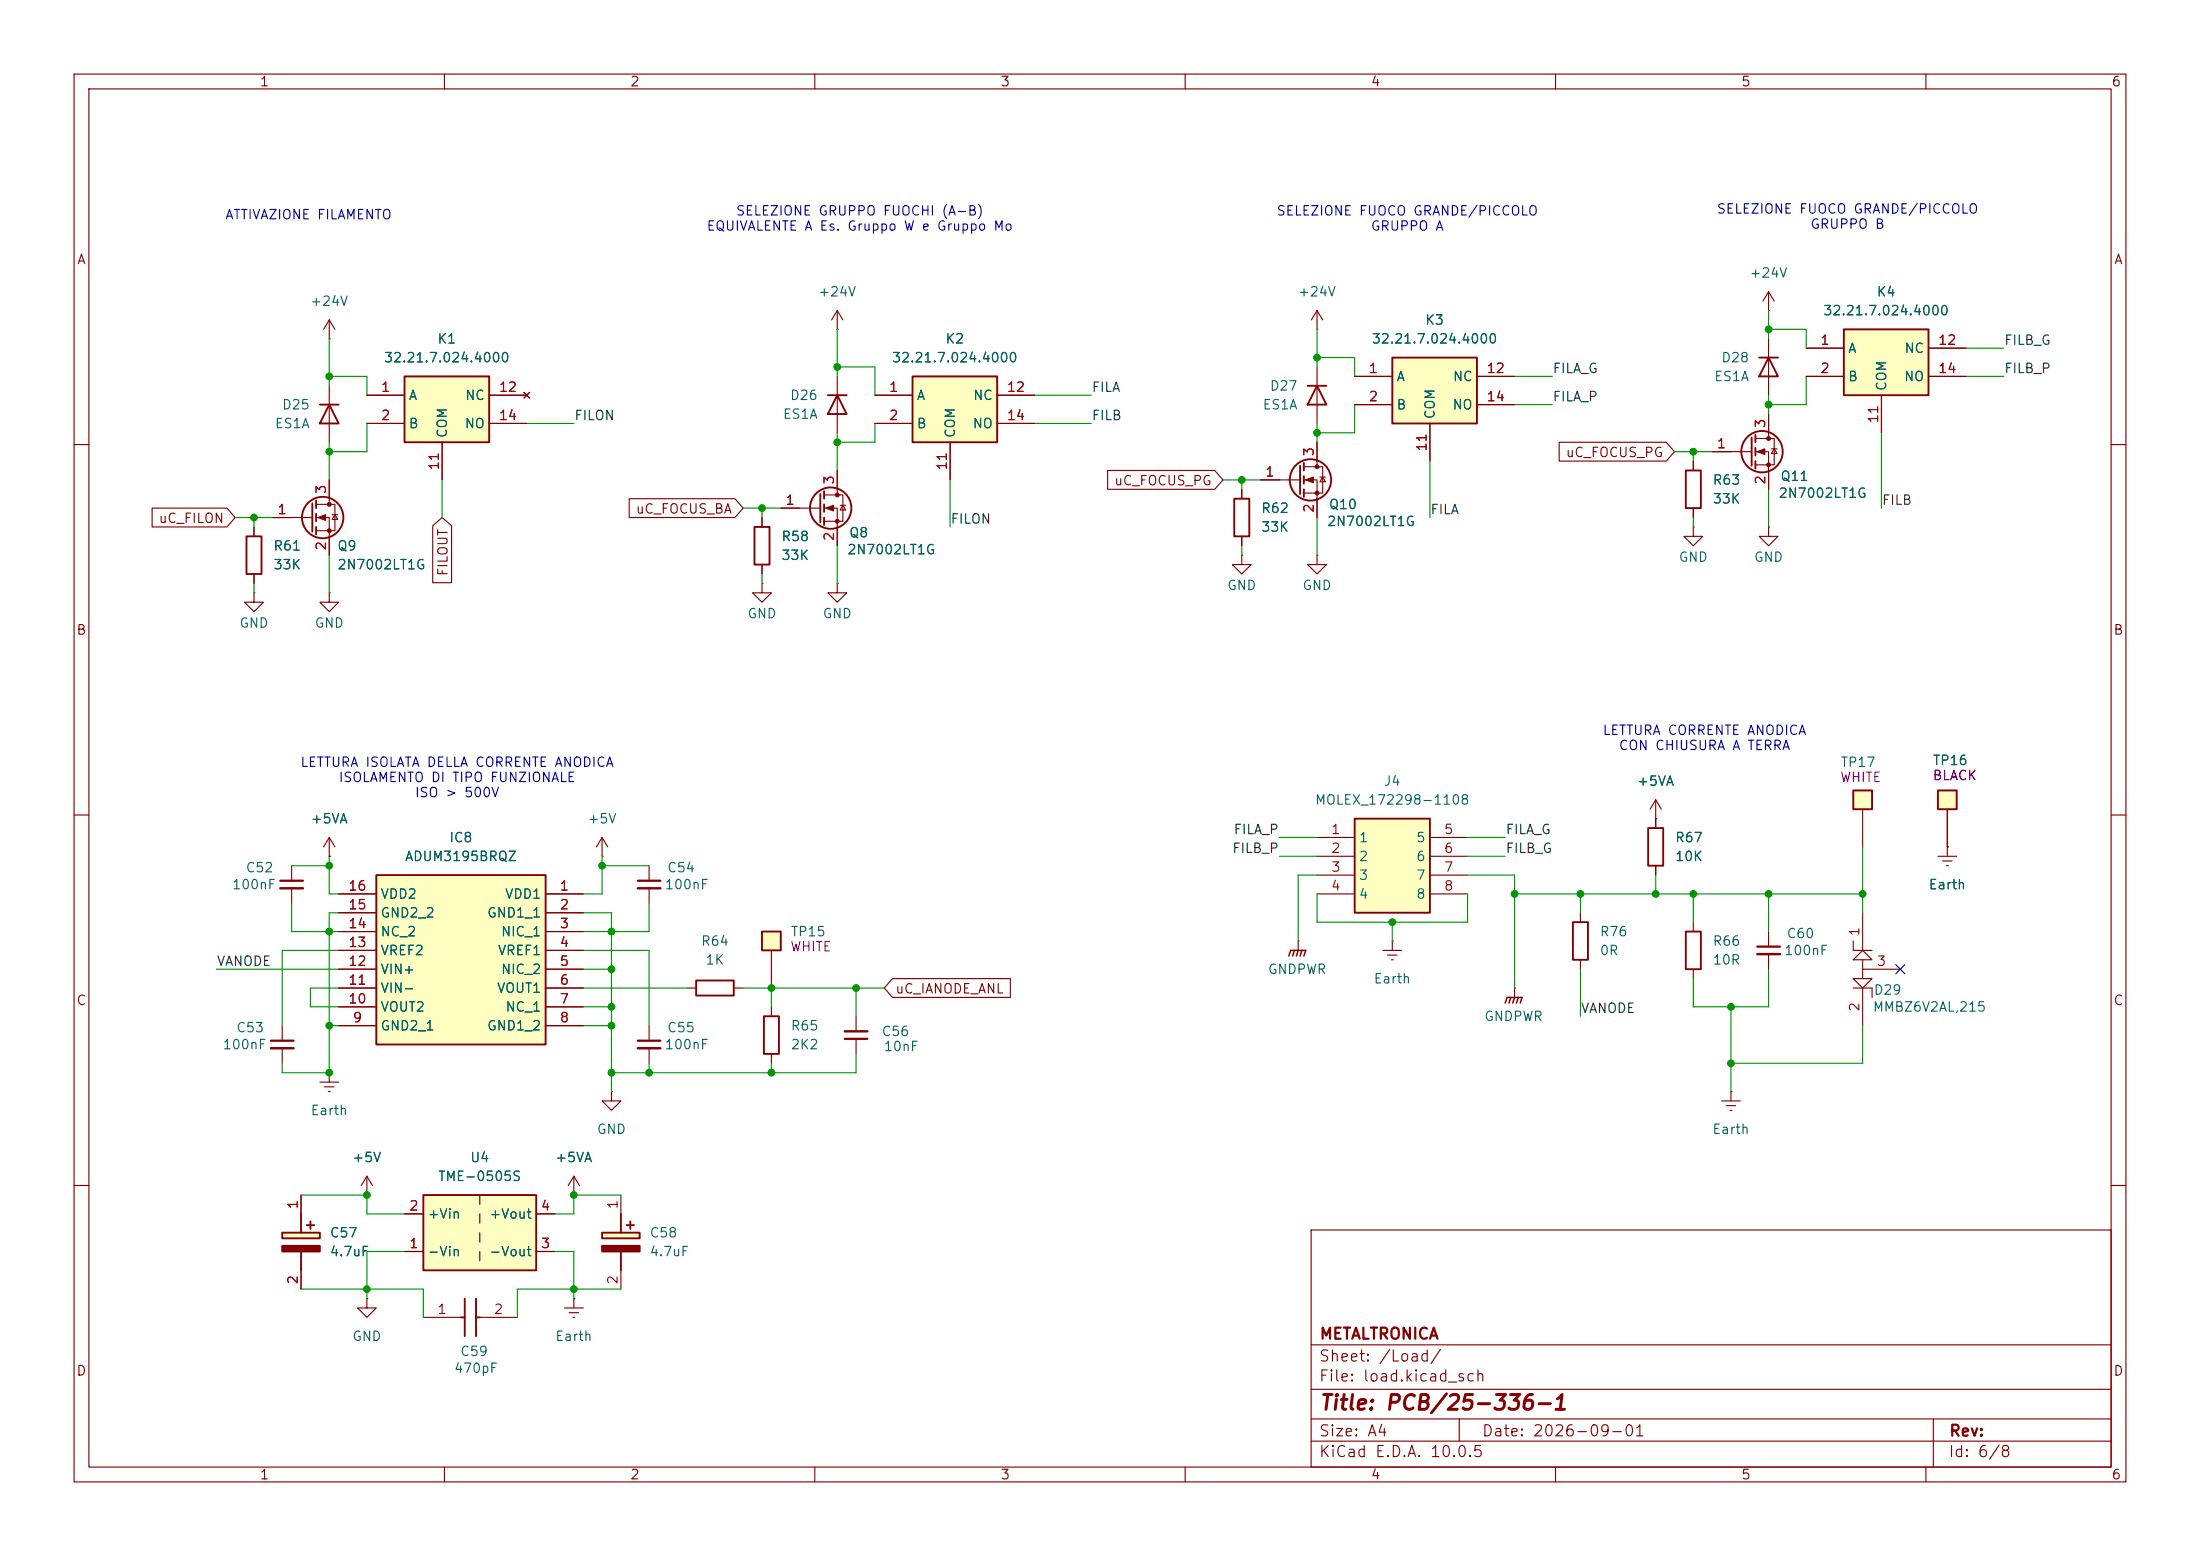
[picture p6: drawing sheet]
<svg xmlns="http://www.w3.org/2000/svg" width="297mm" height="210mm" viewBox="0 0 297 210" stroke-linecap="round" stroke-linejoin="round" font-family="sans-serif">
<g fill="none" stroke="#840000" stroke-width=".15">
<path d="M10 10h277v190h-277zM12 12h273v186h-273zM60 10v2M110 10v2M160 10v2M210 10v2M260 10v2M44.4 45.7h.1M44.4 43.2l-.7 1.3M44.4 43.2l.8 1.3M44.4 43.2v2.5M113 44.5h.1"/>
<path d="M113 41.9l-.7 1.3M113 41.9l.8 1.3M113 41.9v2.6M177.8 44.5h.1M177.8 41.9l-.8 1.3M177.8 41.9l.8 1.3M177.8 41.9v2.6M10 60h2M36.8 69.9h5.4M42.7 68.1h2.5v3.5h-2.5M42.7 69.9h1.7v5M44.4 64.8v3.3"/>
<path d="M44.8 69.5h.8M45.2 69.5l.4 .6h-.8zM105.4 68.6h5.3M111.3 66.8h2.5v3.6h-2.5M111.3 68.6h1.7v5.1M113 63.5v3.3M113.4 68.2h.8M113.8 68.2l.4 .6h-.8zM167.6 74.9v1.3h-1.2l1.2 1.3 1.3-1.3h-1.3M167.6 74.9h.1M167.6 66v1.3M167.6 72.4v1.3"/>
<path d="M177.8 74.9v1.3h-1.3l1.3 1.3 1.3-1.3h-1.3M177.8 74.9h.1M228.6 71.1v1.3h-1.3l1.3 1.3 1.3-1.3h-1.3M228.6 71.1h.1M228.6 62.2v1.3M228.6 68.6v1.3M238.8 71.1v1.3h-1.3l1.3 1.3 1.2-1.3h-1.2M238.8 71.1h.1M285 60h2M44.4 80v1.3h-1.2l1.2 1.3 1.3-1.3h-1.3M44.4 80h.1M10 110h2"/>
<path d="M87.6 116.8v2.1M87.6 119.9v2M261.6 115.6h2.6M262.3 116.2h1.2M262.8 116.8h.2M262.9 114.3h.1M262.9 114.3v1.3M285 110h2M87.6 138.4v2.1M92.7 133.4h1.3M99.1 133.4h1.2M186.7 128.3h2.5"/>
<path d="M187.3 128.9h1.3M187.8 129.5h.3M188 127h.1M188 127v1.3M250.2 129.5l1.3-1.2 1.2 1.2zM250.2 132.1h2.5l-1.2 1.3zM250.2 127v1.3h2.5M250.2 133.4h2.5v1.2M251.5 123.2v5.1M251.5 129.5v2.6M251.5 133.4v5M251.5 130.8h5"/>
<path d="M87.6 141.5v2M10 160h2M57.1 177.8h5.1M64.8 177.8h5M76.2 176.5h2.5M76.8 177.2h1.3M77.3 177.8h.3M77.5 175.3h.1M77.5 175.3v1.2M177 166h108v32h-108zM285 160h2M60 198v2"/>
<path d="M110 198v2M160 198v2M177 194.5h108M177 191.5h108M177 187.5h108M177 181.5h108M197 191.5v3M210 198v2M260 198v2M261 191.5v6.5"/>
</g>
<g fill="none" stroke="#840000" stroke-width=".25">
<path d="M42.2 67.9v3.9M42.7 67.6v1M42.7 69.3v1.1M42.7 71.1v1M110.7 66.7v3.8M111.3 66.3v1M111.3 68.1v1M111.3 69.9v1M166.6 67.3h2.1v5.1h-2.1zM227.6 63.5h2v5.1h-2zM94 132.3h5.1v2.1h-5.1zM62.2 177.8h.5"/>
<path d="M62.7 175.3v5M64.3 177.8h.5M64.3 175.3v5"/>
<circle cx="43.6" cy="69.8" r="2.79"/>
<circle cx="112.1" cy="68.6" r="2.79"/>
</g>
<g fill="#840000" stroke="#840000" stroke-width=".15">
<path d="M42.9 69.9l1-.4v.7z"/>
<path d="M111.5 68.6l1-.4v.8z"/>
<circle cx="44.4" cy="68.1" r=".25"/>
<circle cx="44.4" cy="71.6" r=".25"/>
<circle cx="113" cy="66.8" r=".25"/>
<circle cx="113" cy="70.4" r=".25"/>
</g>
<path d="M86.1 118.9h3.1M86.1 140.5h3.1" fill="none" stroke="#840000" stroke-width=".3"/>
<path d="M86.1 119.9h3.1M86.1 141.5h3.1" fill="none" stroke="#840000" stroke-width=".33"/>
<path d="M248.9 44.5h11.4v8.8h-11.4z" fill="#ffffc2"/>
<path d="M248.9 44.5h11.4v8.8h-11.4z" fill="none" stroke="#840000" stroke-width=".25"/>
<path d="M243.8 47h5.1M243.8 50.8h5.1M254 53.3v5.1M260.3 47h5.1M260.3 50.8h5.1" fill="none" stroke="#840000" stroke-width=".15"/>
<path d="M123.2 50.8h11.4v8.9h-11.4z" fill="#ffffc2"/>
<g fill="none" stroke="#840000" stroke-width=".25">
<path d="M111.8 53.3h2.5M113 53.3l1.3 2.6h-2.5zM123.2 50.8h11.4v8.9h-11.4zM176.5 52.1h2.6M177.8 52.1l1.3 2.5h-2.6zM101.9 71.1h2v5.1h-2zM175.5 62.9v3.8M176 62.5v1M176 64.3v1M176 66v1.1"/>
<circle cx="176.9" cy="64.8" r="2.79"/>
</g>
<g fill="none" stroke="#840000" stroke-width=".15">
<path d="M113 50.8v7.6M118.1 53.3h5.1M118.1 57.2h5.1M128.3 59.7v5.1M134.6 53.3h5.1M134.6 57.2h5.1M177.8 49.5v7.7M177.8 59.7v3.3M102.9 78.7v1.3h-1.3l1.3 1.3 1.2-1.3h-1.2M102.9 78.7h.1M102.9 69.9v1.2M102.9 76.2v1.3"/>
<path d="M113 78.7v1.3h-1.2l1.2 1.3 1.3-1.3h-1.3M113 78.7h.1M170.2 64.8h5.3M176 63h2.6v3.5h-2.6M176 64.8h1.8v5.1M178.2 64.4h.7M178.6 64.4l.3 .6h-.7zM44.4 115.6h.1M44.4 113l-.7 1.3M44.4 113l.8 1.3M44.4 113v2.6"/>
</g>
<g fill="#840000" stroke="#840000" stroke-width=".15">
<path d="M176.3 64.8l1-.4v.8z"/>
<circle cx="177.8" cy="63" r=".25"/>
<circle cx="177.8" cy="66.5" r=".25"/>
</g>
<path d="M50.8 118.1h22.9v22.9h-22.9z" fill="#ffffc2"/>
<path d="M50.8 118.1h22.9v22.9h-22.9z" fill="none" stroke="#840000" stroke-width=".25"/>
<g fill="none" stroke="#840000" stroke-width=".15">
<path d="M45.7 120.7h5.1M45.7 123.2h5.1M45.7 125.7h5.1M45.7 128.3h5.1M45.7 130.8h5.1M45.7 133.4h5.1M45.7 135.9h5.1M45.7 138.4h5.1M73.7 120.7h5M73.7 123.2h5M73.7 125.7h5M73.7 128.3h5"/>
<path d="M73.7 130.8h5M73.7 133.4h5M73.7 135.9h5M73.7 138.4h5M175.3 127h.1M175.3 127v1.3"/>
</g>
<path d="M174 129l.2-.7h2.1l-.3 .7M174.8 128.3l-.3 .7M175.3 128.3l-.3 .7M175.8 128.3l-.3 .7" fill="none" stroke="#840000" stroke-width=".2"/>
<path d="M57.1 161.3h15.3v10.2h-15.3z" fill="#ffffc2"/>
<path d="M57.1 161.3h15.3v10.2h-15.3z" fill="none" stroke="#840000" stroke-width=".25"/>
<path d="M54.6 168.9h2.5M54.6 163.8h2.5M64.8 161.3v1.3M64.8 163.8v1.3M64.8 166.4v1.2M64.8 168.9v1.3M72.4 168.9h2.5M72.4 163.8h2.5" fill="none" stroke="#840000" stroke-width=".15"/>
<path d="M261.6 106.7h2.6v2.5h-2.6z" fill="#ffffc2"/>
<path d="M33.3 72.4h2v5.1h-2zM261.6 106.7h2.6v2.5h-2.6z" fill="none" stroke="#840000" stroke-width=".25"/>
<path d="M238.8 39.4l-.8 1.2M238.8 39.4l.7 1.2M238.8 39.4v2.5M238.8 41.9h.1M34.3 71.1v1.3M34.3 77.5v1.2M81.3 115.6h.1M81.3 113l-.8 1.3M81.3 113l.7 1.3M81.3 113v2.6M262.9 109.2v5.1" fill="none" stroke="#840000" stroke-width=".15"/>
<path d="M182.9 110.5h10.1v12.7h-10.1z" fill="#ffffc2"/>
<path d="M182.9 110.5h10.1v12.7h-10.1zM222.5 111.8h2v5h-2z" fill="none" stroke="#840000" stroke-width=".25"/>
<g fill="none" stroke="#840000" stroke-width=".15">
<path d="M34.3 80v1.3h-1.3l1.3 1.3 1.3-1.3h-1.3M34.3 80h.1M177.8 113h5.1M177.8 115.6h5.1M177.8 118.1h5.1M193 113h5.1M193 115.6h5.1M193 118.1h5.1M223.5 110.5v1.3M223.5 116.8v1.3M177.8 120.7h5.1M193 120.7h5.1"/>
<path d="M43.2 146.1h2.5M43.8 146.7h1.3M44.3 147.3h.3M44.4 144.8h.1M44.4 144.8v1.3"/>
</g>
<path d="M188 48.3h11.4v8.9h-11.4z" fill="#ffffc2"/>
<path d="M188 48.3h11.4v8.9h-11.4z" fill="none" stroke="#840000" stroke-width=".25"/>
<path d="M182.9 50.8h5.1M182.9 54.6h5.1M193 57.2v5M199.4 50.8h5.1M199.4 54.6h5.1M39.4 116.8v2.1M39.4 119.9v2" fill="none" stroke="#840000" stroke-width=".15"/>
<path d="M37.8 118.9h3.1" fill="none" stroke="#840000" stroke-width=".3"/>
<path d="M37.8 119.9h3.1" fill="none" stroke="#840000" stroke-width=".33"/>
<path d="M102.9 125.7h2.5v2.6h-2.5z" fill="#ffffc2"/>
<g fill="none" stroke="#840000" stroke-width=".25">
<path d="M43.2 54.6h2.5M44.4 54.6l1.3 2.6h-2.5zM236.5 59.1v3.8M237 58.7v1M237 60.5v1M237 62.2v1M102.9 125.7h2.5v2.6h-2.5z"/>
<circle cx="237.9" cy="61" r="2.79"/>
</g>
<path d="M44.4 52.1v7.6M237 59.2h2.5v3.5h-2.5M238.8 55.9v3.3M231.1 61h5.4M237 61h1.8v5M239.1 60.6h.8M239.5 60.6l.4 .6h-.8zM104.1 128.3v5.1" fill="none" stroke="#840000" stroke-width=".15"/>
<g fill="#840000" stroke="#840000" stroke-width=".15">
<path d="M237.2 61l1.1-.4v.7z"/>
<circle cx="238.8" cy="59.2" r=".25"/>
<circle cx="238.8" cy="62.7" r=".25"/>
</g>
<path d="M250.2 106.7h2.5v2.5h-2.5z" fill="#ffffc2"/>
<path d="M237.5 48.3h2.5M238.8 48.3l1.2 2.5h-2.5zM250.2 106.7h2.5v2.5h-2.5zM103.1 137.2h2.1v5h-2.1z" fill="none" stroke="#840000" stroke-width=".25"/>
<path d="M238.8 45.7v7.6M223.5 110.5h.1M223.5 108l-.7 1.2M223.5 108l.8 1.2M223.5 108v2.5M251.5 109.2v5.1M104.1 135.9v1.3M115.6 137.2v2M104.1 142.2v1.3M115.6 140.2v2" fill="none" stroke="#840000" stroke-width=".15"/>
<path d="M114 140.2h3.1" fill="none" stroke="#840000" stroke-width=".3"/>
<path d="M114 139.2h3.1" fill="none" stroke="#840000" stroke-width=".33"/>
<path d="M54.6 50.8h11.4v8.9h-11.4z" fill="#ffffc2"/>
<path d="M54.6 50.8h11.4v8.9h-11.4z" fill="none" stroke="#840000" stroke-width=".25"/>
<path d="M49.5 53.3h5.1M49.5 57.2h5.1M59.7 59.7v5.1M66 53.3h5.1M66 57.2h5.1M70.7 53l.8 .7M71.5 53l-.8 .7M49.5 158.8l-.7 1.2M49.5 158.8l.8 1.2M49.5 158.8v2.5M49.5 161.3h.1" fill="none" stroke="#840000" stroke-width=".15"/>
<path d="M38.1 166.4h5.1v.7h-5.1z" fill="#ffffc2"/>
<path d="M38.1 166.4h5.1v.7h-5.1zM40.6 163.8v2.6M40.6 168.9v2.6M41.4 165.4h1M41.9 164.8v1.1" fill="none" stroke="#840000" stroke-width=".25"/>
<path d="M38.1 168.1h5.1v.8h-5.1z" fill="#840000" stroke="#840000" stroke-width=".25"/>
<path d="M77.5 158.8l-.8 1.2M77.5 158.8l.7 1.2M77.5 158.8v2.5M82.5 147.3v1.3h1.3l-1.3 1.3-1.2-1.3h1.2M82.5 147.3h.1M40.6 161.3v2.5M40.6 171.5v2.5M49.5 175.3v1.2h1.3l-1.3 1.3-1.2-1.3h1.2M49.5 175.3h.1M77.5 161.3h.1" fill="none" stroke="#840000" stroke-width=".15"/>
<path d="M81.3 166.4h5.1v.7h-5.1z" fill="#ffffc2"/>
<path d="M212.3 124.5h2.1v5h-2.1zM227.6 125.7h2v5.1h-2zM81.3 166.4h5.1v.7h-5.1zM83.8 163.8v2.6M83.8 168.9v2.6M84.6 165.4h1M85.1 164.8v1.1" fill="none" stroke="#840000" stroke-width=".25"/>
<path d="M81.3 168.1h5.1v.8h-5.1z" fill="#840000" stroke="#840000" stroke-width=".25"/>
<g fill="none" stroke="#840000" stroke-width=".15">
<path d="M49.5 53.3h5.1M49.5 57.2h5.1M59.7 59.7v5.1M66 53.3h5.1M66 57.2h5.1M70.7 53l.8 .7M71.5 53l-.8 .7M118.1 53.3h5.1M118.1 57.2h5.1M128.3 59.7v5.1M134.6 53.3h5.1M134.6 57.2h5.1"/>
<path d="M177.8 59.7v2.5M182.9 50.8h5.1M182.9 54.6h5.1M193 57.2v5M199.4 50.8h5.1M199.4 54.6h5.1M210.5 59.7h14.4l1.2 1.3-1.2 1.2h-14.4zM238.8 55.9v2.5M243.8 50.8h5.1M243.8 47h5.1M254 53.3v5.1M260.3 50.8h5.1"/>
<path d="M260.3 47h5.1M20.5 68.6h10.1l1.1 1.3-1.1 1.2h-10.1zM34.3 71.1v1.3M34.3 77.5v1.2M36.8 69.9h2.6M44.4 64.8v2.5M44.4 72.4v2.5M58.4 71l1.3-1.1 1.3 1.1v7.6h-2.6zM84.9 67.3h14.3l1.1 1.3-1.1 1.3h-14.3zM102.9 69.9v1.2M102.9 76.2v1.3M105.4 68.6h2.5"/>
<path d="M113 63.5v2.5M113 71.1v2.6M149.5 63.5h14.5l1.1 1.3-1.1 1.2h-14.5zM167.6 66v1.3M167.6 72.4v1.3M170.2 64.8h2.5M177.8 67.3v2.6M228.6 62.2v1.3M228.6 68.6v1.3M231.1 61h2.6M238.8 63.5v2.5M44.4 115.6h.1"/>
<path d="M223.5 110.5h.1M223.5 110.5v1.3M223.5 116.8v1.3M262.9 114.3h.1M262.9 109.2v5.1M38.1 138.4v2.1M45.7 120.7h5.1M45.7 123.2h5.1M45.7 125.7h5.1M45.7 128.3h5.1M45.7 130.8h5.1M45.7 133.4h5.1"/>
<path d="M45.7 135.9h5.1M45.7 138.4h5.1M73.7 120.7h5M73.7 123.2h5M73.7 125.7h5M73.7 128.3h5M73.7 130.8h5M73.7 133.4h5M73.7 135.9h5M73.7 138.4h5M120.5 132.1h15.9v2.5h-15.9l-1.1-1.2zM204.5 133.4h.1"/>
<path d="M204.5 133.4v1.2M213.4 123.2v1.3M213.4 129.5v1.3M228.6 124.5v1.2M228.6 130.8v1.3M238.8 125.7v2.1M238.8 128.8v2M38.1 141.5v2M232.4 148.6h2.5M233 149.2h1.3M233.6 149.9h.2M233.7 147.3h.1"/>
<path d="M233.7 147.3v1.3M40.6 161.3v2.5M40.6 171.5v2.5M49.5 161.3h.1M54.6 168.9h2.5M54.6 163.8h2.5M72.4 168.9h2.5M72.4 163.8h2.5M77.5 161.3h.1M83.8 161.3v2.5M83.8 171.5v2.5"/>
</g>
<path d="M203.2 135.4l.3-.8h2l-.3 .8M204 134.6l-.3 .8M204.5 134.6l-.3 .8M205 134.6l-.3 .8" fill="none" stroke="#840000" stroke-width=".2"/>
<path d="M237.2 127.8h3.1M36.6 140.5h3" fill="none" stroke="#840000" stroke-width=".3"/>
<path d="M237.2 128.8h3.1M36.6 141.5h3" fill="none" stroke="#840000" stroke-width=".33"/>
<g fill="none" stroke="#009600" stroke-width=".15">
<path d="M44.4 50.8h5.1v2.5M44.4 45.7v6.4M44.4 59.7v5.1M49.5 57.2v3.8h-5.1M71.1 57.2h6.4M113 49.5h5.1v3.8M113 44.5v6.3M113 58.4v5.1M118.1 57.2v2.5h-5.1M139.7 57.2h7.6M139.7 53.3h7.6M177.8 48.3h5.1v2.5"/>
<path d="M177.8 44.5v5M177.8 57.2v2.5M182.9 54.6v3.8h-5.1M204.5 54.6h5M204.5 50.8h5M238.8 41.9v3.8M238.8 53.3v2.6M238.8 44.5h5v2.5M243.8 50.8v3.8h-5M254 58.4v10.2M265.4 47h5.1M265.4 50.8h5.1"/>
<path d="M31.7 69.9h5.1M34.3 69.9v1.2M34.3 78.7v1.3M44.4 74.9v5.1M59.7 64.8v5.1M100.3 68.6h5.1M102.9 68.6v1.3M102.9 77.5v1.2M113 73.7v5M128.3 64.8v6.3M165.1 64.8h5.1M167.6 64.8v1.2"/>
<path d="M167.6 73.7v1.2M177.8 69.9v5M193 62.2v7.7M226.1 61h5M228.6 61v1.2M228.6 69.9v1.2M238.8 66v5.1M39.4 116.8h5M44.4 115.6v5.1h1.3M81.3 116.8h6.3M81.3 115.6v5.1h-2.6M172.7 115.6h5.1"/>
<path d="M172.7 113h5.1M177.8 118.1h-2.5v8.9M198.1 115.6h5.1M198.1 118.1h6.4v15.3M198.1 113h5.1M223.5 118.1v2.6M251.5 114.3v8.9M29.2 130.8h16.5M39.4 121.9v3.8h6.3M44.4 138.4h1.3M45.7 123.2h-1.3v21.6h-6.3v-1.3M45.7 133.4h-3.8v2.5h3.8"/>
<path d="M45.7 128.3h-7.6v10.1M78.7 128.3h8.9v10.1M78.7 123.2h3.8v24.1M78.7 135.9h3.8M78.7 138.4h3.8M78.7 133.4h14M78.7 130.8h3.8M87.6 121.9v3.8h-8.9M100.3 133.4h19.1M104.1 133.4v2.5M115.6 133.4v3.8M177.8 120.7v3.8h20.3v-3.8"/>
<path d="M188 124.5v2.5M204.5 120.7h47M213.4 120.7v2.5M213.4 130.8v6.4M228.6 120.7v3.8M233.7 135.9v11.4M238.8 130.8v5.1h-10.2v-3.8M238.8 120.7v5M251.5 138.4v5.1h-17.8M87.6 143.5v1.3M104.1 143.5v1.3M115.6 142.2v2.6h-33.1"/>
<path d="M40.6 161.3h8.9v2.5h5.1M40.6 174h16.5v3.8M54.6 168.9h-5.1v6.4M74.9 168.9h2.6v6.4M83.8 174h-14v3.8M83.8 161.3h-6.3v2.5h-2.6"/>
</g>
<path d="M255.9 130.2l1.2 1.2M257.1 130.2l-1.2 1.2" fill="none" stroke="#000084" stroke-width=".15"/>
<g fill="#009600" stroke="#009600" stroke-width=".14">
<circle cx="177.8" cy="48.3" r=".46"/>
<circle cx="177.8" cy="58.4" r=".46"/>
<circle cx="167.6" cy="64.8" r=".46"/>
<circle cx="188" cy="124.5" r=".46"/>
<circle cx="82.5" cy="138.4" r=".46"/>
<circle cx="87.6" cy="144.8" r=".46"/>
<circle cx="82.5" cy="144.8" r=".46"/>
<circle cx="104.1" cy="144.8" r=".46"/>
<circle cx="104.1" cy="133.4" r=".46"/>
<circle cx="238.8" cy="44.5" r=".46"/>
<circle cx="238.8" cy="54.6" r=".46"/>
<circle cx="228.6" cy="61" r=".46"/>
<circle cx="228.6" cy="120.7" r=".46"/>
<circle cx="44.4" cy="50.8" r=".46"/>
<circle cx="34.3" cy="69.9" r=".46"/>
<circle cx="44.4" cy="61" r=".46"/>
<circle cx="77.5" cy="174" r=".46"/>
<circle cx="44.4" cy="138.4" r=".46"/>
<circle cx="44.4" cy="144.8" r=".46"/>
<circle cx="49.5" cy="161.3" r=".46"/>
<circle cx="49.5" cy="174" r=".46"/>
<circle cx="77.5" cy="161.3" r=".46"/>
<circle cx="213.4" cy="120.7" r=".46"/>
<circle cx="223.5" cy="120.7" r=".46"/>
<circle cx="204.5" cy="120.7" r=".46"/>
<circle cx="233.7" cy="135.9" r=".46"/>
<circle cx="233.7" cy="143.5" r=".46"/>
<circle cx="238.8" cy="120.7" r=".46"/>
<circle cx="251.5" cy="120.7" r=".46"/>
<circle cx="113" cy="49.5" r=".46"/>
<circle cx="102.9" cy="68.6" r=".46"/>
<circle cx="115.6" cy="133.4" r=".46"/>
<circle cx="113" cy="59.7" r=".46"/>
<circle cx="81.3" cy="116.8" r=".46"/>
<circle cx="82.5" cy="130.8" r=".46"/>
<circle cx="82.5" cy="135.9" r=".46"/>
<circle cx="82.5" cy="125.7" r=".46"/>
<circle cx="44.4" cy="116.8" r=".46"/>
<circle cx="44.4" cy="125.7" r=".46"/>
</g>
<text font-size="2" fill="#840000" x="178" y="190.8">Title: PCB/25-336-1</text>
<g font-size="1.5" fill="#840000">
<text x="178" y="184.1">Sheet: /Load/</text>
<text x="178" y="181.1">METALTRONICA</text>
<text x="178" y="186.8">File: load.kicad_sch</text>
<text x="178" y="197">KiCad E.D.A. 10.0.5</text>
<text x="178" y="194.2">Size: A4</text>
<text x="200" y="194.2">Date: 2026-09-01</text>
<text x="263" y="197">Id: 6/8</text>
<text x="263" y="194.2">Rev:</text>
</g>
<g font-size="1.3" fill="#840000">
<text x="35" y="12">1</text>
<text x="85" y="12">2</text>
<text x="135" y="12">3</text>
<text x="185" y="12">4</text>
<text x="235" y="12">5</text>
<text x="285" y="12">6</text>
<text x="10.3" y="36">A</text>
<text x="285.3" y="36">A</text>
<text x="150.3" y="65.8">uC_FOCUS_PG</text>
<text x="211.3" y="62">uC_FOCUS_PG</text>
<text x="21.3" y="70.9">uC_FILON</text>
<text x="85.7" y="69.6">uC_FOCUS_BA</text>
<text x="60.7" y="77.9" transform="rotate(-90 60.7 77.9)">FILOUT</text>
<text x="10.2" y="86">B</text>
<text x="285.2" y="86">B</text>
<text x="10.2" y="136">C</text>
<text x="120.8" y="134.4">uC_IANODE_ANL</text>
<text x="285.2" y="136">C</text>
<text x="10.2" y="186">D</text>
<text x="285.2" y="186">D</text>
<text x="35" y="200">1</text>
<text x="85" y="200">2</text>
<text x="135" y="200">3</text>
<text x="185" y="200">4</text>
<text x="235" y="200">5</text>
<text x="285" y="200">6</text>
</g>
<g font-size="1.3" fill="#0000c2">
<text x="30.3" y="29.9">ATTIVAZIONE FILAMENTO</text>
<text x="99.3" y="29.4">SELEZIONE GRUPPO FUOCHI (A-B)</text>
<text x="172.2" y="29.4">SELEZIONE FUOCO GRANDE/PICCOLO</text>
<text x="231.7" y="29.1">SELEZIONE FUOCO GRANDE/PICCOLO</text>
<text x="95.3" y="31.5">EQUIVALENTE A Es. Gruppo W e Gruppo Mo</text>
<text x="185" y="31.5">GRUPPO A</text>
<text x="244.3" y="31.2">GRUPPO B</text>
<text x="216.3" y="99.5">LETTURA CORRENTE ANODICA</text>
<text x="218.4" y="101.6">CON CHIUSURA A TERRA</text>
<text x="40.5" y="103.8">LETTURA ISOLATA DELLA CORRENTE ANODICA</text>
<text x="45.6" y="105.9">ISOLAMENTO DI TIPO FUNZIONALE</text>
<text x="55.9" y="107.9">ISO &gt; 500V</text>
</g>
<g font-size="1.3" fill="#006464">
<text x="41.8" y="41.6">+24V</text>
<text x="110.4" y="40.3">+24V</text>
<text x="175.1" y="40.3">+24V</text>
<text x="236.1" y="37.8">+24V</text>
<text x="253.3" y="40.3">K4</text>
<text x="59" y="46.7">K1</text>
<text x="127.5" y="46.7">K2</text>
<text x="185.1" y="46.7">32.21.7.024.4000</text>
<text x="192.3" y="44.1">K3</text>
<text x="246" y="42.9">32.21.7.024.4000</text>
<text x="249.4" y="48">A</text>
<text x="257" y="48">NC</text>
<text x="51.7" y="49.2">32.21.7.024.4000</text>
<text x="120.3" y="49.2">32.21.7.024.4000</text>
<text x="171.3" y="53">D27</text>
<text x="188.4" y="51.8">A</text>
<text x="196.1" y="51.8">NC</text>
<text x="231.3" y="51.8">ES1A</text>
<text x="232.3" y="49.2">D28</text>
<text x="249.4" y="51.8">B</text>
<text x="255" y="52.9" transform="rotate(-90 255 52.9)">COM</text>
<text x="257" y="51.8">NO</text>
<text x="37" y="58.1">ES1A</text>
<text x="38" y="55.6">D25</text>
<text x="55.1" y="54.3">A</text>
<text x="55.1" y="58.1">B</text>
<text x="60.7" y="59.2" transform="rotate(-90 60.7 59.2)">COM</text>
<text x="62.6" y="58.1">NO</text>
<text x="62.7" y="54.3">NC</text>
<text x="105.6" y="56.8">ES1A</text>
<text x="106.6" y="54.3">D26</text>
<text x="123.7" y="54.3">A</text>
<text x="123.7" y="58.1">B</text>
<text x="129.2" y="59.2" transform="rotate(-90 129.2 59.2)">COM</text>
<text x="131.2" y="58.1">NO</text>
<text x="131.3" y="54.3">NC</text>
<text x="170.4" y="55.6">ES1A</text>
<text x="188.4" y="55.6">B</text>
<text x="194" y="56.7" transform="rotate(-90 194 56.7)">COM</text>
<text x="196" y="55.6">NO</text>
<text x="231.1" y="65.7">R63</text>
<text x="240.3" y="65.2">Q11</text>
<text x="170.2" y="69.5">R62</text>
<text x="179.1" y="71.3">2N7002LT1G</text>
<text x="179.3" y="69">Q10</text>
<text x="231.1" y="68.3">33K</text>
<text x="240" y="67.5">2N7002LT1G</text>
<text x="36.8" y="74.6">R61</text>
<text x="36.8" y="77.2">33K</text>
<text x="45.5" y="74.6">Q9</text>
<text x="45.5" y="77.2">2N7002LT1G</text>
<text x="105.4" y="73.4">R58</text>
<text x="105.4" y="75.9">33K</text>
<text x="114.3" y="75.1">2N7002LT1G</text>
<text x="114.5" y="72.8">Q8</text>
<text x="170.2" y="72.1">33K</text>
<text x="226.5" y="76.1">GND</text>
<text x="236.7" y="76.1">GND</text>
<text x="100.8" y="83.8">GND</text>
<text x="111" y="83.8">GND</text>
<text x="165.6" y="80">GND</text>
<text x="175.7" y="80">GND</text>
<text x="32.2" y="85">GND</text>
<text x="42.4" y="85">GND</text>
<text x="186.7" y="106.4">J4</text>
<text x="220.9" y="106.4">+5VA</text>
<text x="248.4" y="103.8">TP17</text>
<text x="260.8" y="103.6">TP16</text>
<text x="41.8" y="111.5">+5VA</text>
<text x="60.6" y="114">IC8</text>
<text x="79.2" y="111.5">+5V</text>
<text x="177.4" y="108.9">MOLEX_172298-1108</text>
<text x="183.4" y="114">1</text>
<text x="191.1" y="114">5</text>
<text x="226" y="114">R67</text>
<text x="33.1" y="118.1">C52</text>
<text x="54.6" y="116.5">ADUM3195BRQZ</text>
<text x="90" y="118.1">C54</text>
<text x="183.4" y="116.5">2</text>
<text x="183.4" y="119.1">3</text>
<text x="191.1" y="116.5">6</text>
<text x="191.1" y="119.1">7</text>
<text x="226" y="116.5">10K</text>
<text x="31.2" y="120.3">100nF</text>
<text x="51.3" y="124.2">GND2_2</text>
<text x="51.3" y="121.6">VDD2</text>
<text x="65.7" y="124.2">GND1_1</text>
<text x="68.1" y="121.6">VDD1</text>
<text x="89.7" y="120.3">100nF</text>
<text x="183.4" y="121.6">4</text>
<text x="191.1" y="121.6">8</text>
<text x="260.3" y="120.3">Earth</text>
<text x="51.3" y="131.8">VIN+</text>
<text x="51.3" y="129.2">VREF2</text>
<text x="51.3" y="126.7">NC_2</text>
<text x="67.1" y="129.2">VREF1</text>
<text x="67.5" y="126.7">NIC_1</text>
<text x="67.5" y="131.8">NIC_2</text>
<text x="94.5" y="128">R64</text>
<text x="95.2" y="130.5">1K</text>
<text x="106.7" y="126.7">TP15</text>
<text x="171.1" y="131.8">GNDPWR</text>
<text x="215.9" y="126.7">R76</text>
<text x="215.9" y="129.2">0R</text>
<text x="231.1" y="128">R66</text>
<text x="231.1" y="130.5">10R</text>
<text x="240.8" y="129.2">100nF</text>
<text x="241.1" y="126.9">C60</text>
<text x="51.3" y="136.9">VOUT2</text>
<text x="51.3" y="134.3">VIN-</text>
<text x="67" y="134.3">VOUT1</text>
<text x="68.1" y="136.9">NC_1</text>
<text x="185.4" y="133">Earth</text>
<text x="252.7" y="136.9">MMBZ6V2AL,215</text>
<text x="252.9" y="134.6">D29</text>
<text x="30" y="141.9">100nF</text>
<text x="31.8" y="139.6">C53</text>
<text x="51.3" y="139.4">GND2_1</text>
<text x="65.7" y="139.4">GND1_2</text>
<text x="89.7" y="141.9">100nF</text>
<text x="90" y="139.6">C55</text>
<text x="106.7" y="139.4">R65</text>
<text x="106.7" y="141.9">2K2</text>
<text x="118.9" y="140.2">C56</text>
<text x="119.2" y="142.2">10nF</text>
<text x="200.3" y="138.1">GNDPWR</text>
<text x="41.8" y="150.8">Earth</text>
<text x="80.5" y="153.4">GND</text>
<text x="231.1" y="153.4">Earth</text>
<text x="47.5" y="157.2">+5V</text>
<text x="59" y="159.7">TME-0505S</text>
<text x="63.4" y="157.2">U4</text>
<text x="74.9" y="157.2">+5VA</text>
<text x="44.4" y="167.3">C57</text>
<text x="57.6" y="164.8">+Vin</text>
<text x="66" y="164.8">+Vout</text>
<text x="87.6" y="167.3">C58</text>
<text x="44.4" y="169.9">4.7uF</text>
<text x="57.6" y="169.9">-Vin</text>
<text x="66" y="169.9">-Vout</text>
<text x="87.6" y="169.9">4.7uF</text>
<text x="47.5" y="181.3">GND</text>
<text x="61.2" y="185.6">470pF</text>
<text x="62" y="183.3">C59</text>
<text x="74.9" y="181.3">Earth</text>
</g>
<g font-size="1.3" fill="#a90000">
<text x="245.6" y="46.9">1</text>
<text x="261.6" y="46.9">12</text>
<text x="51.3" y="53.2">1</text>
<text x="67.2" y="53.2">12</text>
<text x="119.9" y="53.2">1</text>
<text x="135.8" y="53.2">12</text>
<text x="184.7" y="50.7">1</text>
<text x="200.6" y="50.7">12</text>
<text x="245.6" y="50.7">2</text>
<text x="261.6" y="50.7">14</text>
<text x="51.3" y="57">2</text>
<text x="67.2" y="57">14</text>
<text x="119.9" y="57">2</text>
<text x="135.8" y="57">14</text>
<text x="184.7" y="54.5">2</text>
<text x="200.6" y="54.5">14</text>
<text x="238.6" y="57.9" transform="rotate(-90 238.6 57.9)">3</text>
<text x="253.9" y="57.2" transform="rotate(-90 253.9 57.2)">11</text>
<text x="59.6" y="63.6" transform="rotate(-90 59.6 63.6)">11</text>
<text x="112.9" y="65.5" transform="rotate(-90 112.9 65.5)">3</text>
<text x="128.1" y="63.6" transform="rotate(-90 128.1 63.6)">11</text>
<text x="170.7" y="64.6">1</text>
<text x="177.7" y="61.7" transform="rotate(-90 177.7 61.7)">3</text>
<text x="192.9" y="61" transform="rotate(-90 192.9 61)">11</text>
<text x="231.7" y="60.8">1</text>
<text x="238.6" y="65.5" transform="rotate(-90 238.6 65.5)">2</text>
<text x="37.4" y="69.7">1</text>
<text x="44.3" y="66.8" transform="rotate(-90 44.3 66.8)">3</text>
<text x="105.9" y="68.4">1</text>
<text x="177.7" y="69.3" transform="rotate(-90 177.7 69.3)">2</text>
<text x="44.3" y="74.4" transform="rotate(-90 44.3 74.4)">2</text>
<text x="112.9" y="73.1" transform="rotate(-90 112.9 73.1)">2</text>
<text x="179.6" y="112.9">1</text>
<text x="194.8" y="112.9">5</text>
<text x="179.6" y="115.4">2</text>
<text x="179.6" y="118">3</text>
<text x="194.8" y="115.4">6</text>
<text x="194.8" y="118">7</text>
<text x="46.9" y="125.6">14</text>
<text x="46.9" y="123.1">15</text>
<text x="46.9" y="120.5">16</text>
<text x="75.5" y="120.5">1</text>
<text x="75.5" y="123.1">2</text>
<text x="75.5" y="125.6">3</text>
<text x="179.6" y="120.5">4</text>
<text x="194.8" y="120.5">8</text>
<text x="46.9" y="130.7">12</text>
<text x="46.9" y="128.1">13</text>
<text x="75.5" y="128.1">4</text>
<text x="75.5" y="130.7">5</text>
<text x="251.3" y="126.5" transform="rotate(-90 251.3 126.5)">1</text>
<text x="253.3" y="130.7">3</text>
<text x="46.9" y="135.8">10</text>
<text x="46.9" y="133.2">11</text>
<text x="75.5" y="133.2">6</text>
<text x="75.5" y="135.8">7</text>
<text x="251.3" y="136.6" transform="rotate(-90 251.3 136.6)">2</text>
<text x="47.5" y="138.3">9</text>
<text x="75.5" y="138.3">8</text>
<text x="40.5" y="163.3" transform="rotate(-90 40.5 163.3)">1</text>
<text x="55.1" y="163.7">2</text>
<text x="72.9" y="163.7">4</text>
<text x="83.7" y="163.3" transform="rotate(-90 83.7 163.3)">1</text>
<text x="40.5" y="173.5" transform="rotate(-90 40.5 173.5)">2</text>
<text x="55.1" y="168.8">1</text>
<text x="72.9" y="168.8">3</text>
<text x="83.7" y="173.5" transform="rotate(-90 83.7 173.5)">2</text>
<text x="59" y="177.7">1</text>
<text x="66.6" y="177.7">2</text>
</g>
<g font-size="1.3" fill="#0f0f0f">
<text x="270.5" y="46.9">FILB_G</text>
<text x="147.3" y="53.2">FILA</text>
<text x="209.5" y="50.7">FILA_G</text>
<text x="270.5" y="50.7">FILB_P</text>
<text x="77.4" y="57">FILON</text>
<text x="147.3" y="57">FILB</text>
<text x="209.5" y="54.5">FILA_P</text>
<text x="128.2" y="71">FILON</text>
<text x="193" y="69.7">FILA</text>
<text x="254" y="68.5">FILB</text>
<text x="166.4" y="112.9">FILA_P</text>
<text x="203.2" y="112.9">FILA_G</text>
<text x="166.3" y="115.4">FILB_P</text>
<text x="203.2" y="115.4">FILB_G</text>
<text x="29.2" y="130.7">VANODE</text>
<text x="213.3" y="137">VANODE</text>
</g>
<g font-size="1.3" fill="#840084">
<text x="248.3" y="105.9">WHITE</text>
<text x="260.8" y="105.6">BLACK</text>
<text x="106.6" y="128.7">WHITE</text>
</g>
</svg>
